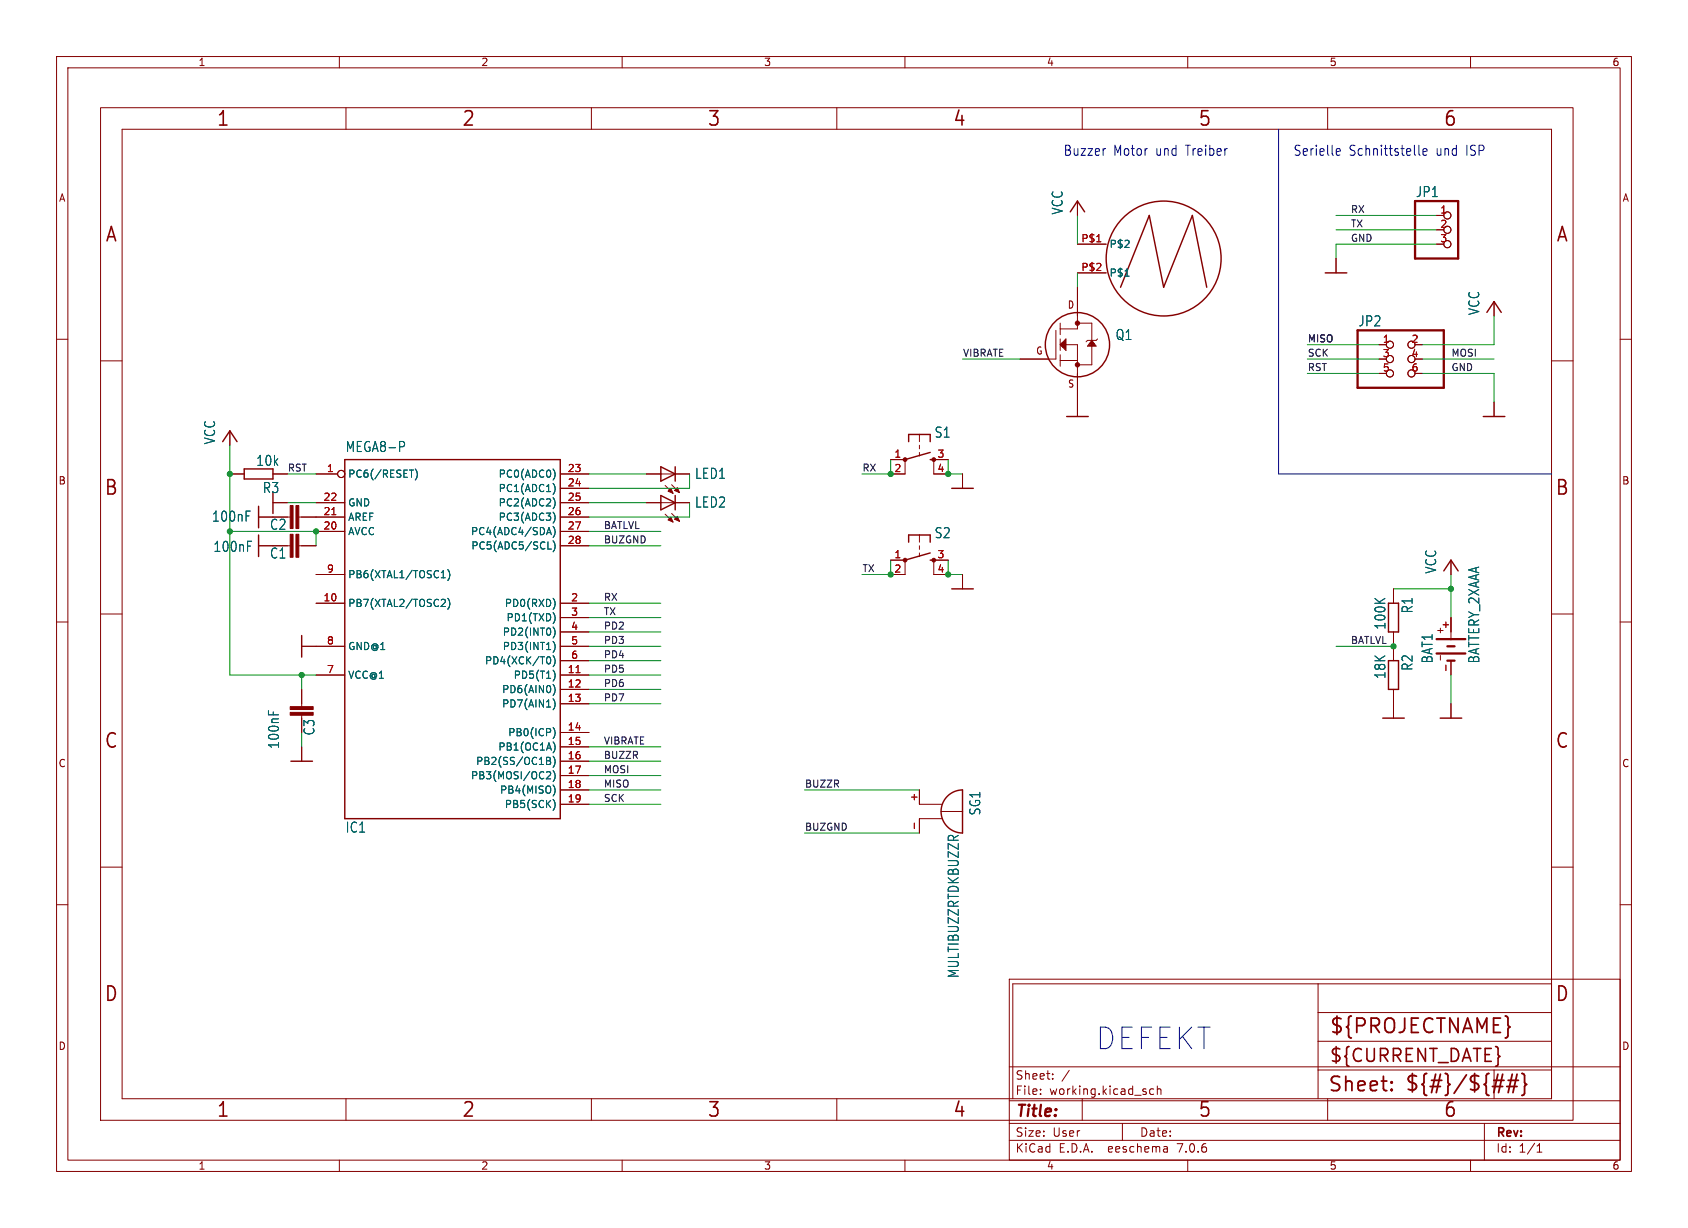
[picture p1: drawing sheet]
<svg xmlns="http://www.w3.org/2000/svg" width="298mm" height="217mm" viewBox="0 0 298 217" stroke-linecap="round" stroke-linejoin="round" font-family="sans-serif">
<g fill="none" stroke="#840000" stroke-width=".18">
<path d="M10 10h278.5v197.2h-278.5zM12 12h274.5v193.2h-274.5zM17.8 19h260.3v179.1h-260.3zM60 10v2M61.2 19v3.9M104.6 19v3.9M110 10v2M148 19v3.9M160 10v2M191.3 19v3.9M210 10v2M234.7 19v3.9"/>
<path d="M260 10v2M21.6 22.9h252.7v171.4h-252.7zM190.5 35.6v2.5M254 38.1h1.3M10 60h2M186.7 58.4v5.1h-6.4M187.5 57.1v2.1M187.5 59.9v2.1M190.5 50.8v7.4h-3M190.5 57.1h2.5v3.1M190.5 43.2h5.1M190.5 48.3h5.1"/>
<path d="M194.1 59.9l-.3 .3h-1.5l-.3 .3M236.2 45.7v2.6M254 43.2h1.3M264.2 53.3v2.6M286.5 60h2M17.8 63.8h3.8M40.6 76.2v2.5M162.6 76.8v1.3M162.6 78.7v.7M187.5 62.7v2.1M187.5 63.8h3M187.5 61l1-1.1v2.1z"/>
<path d="M188 61.2v.3M188.5 61h2v12.7M193 60.2l.8 1h-1.5zM193 61.1v3.4h-2.5M243.8 63.5h1.3M243.8 61h1.3M243.8 66h1.3M250.2 63.5h1.3M250.2 61h1.3M250.2 66h1.3M264.2 71.1v2.6M274.3 63.8h3.8"/>
<path d="M40.6 83.8h2.6M45.7 96.5h5.6M45.7 91.4h2.6M48.3 88.9h2.5M48.3 83.8h2.5M50.8 91.4h.5M52.8 96.5h3.1M52.8 91.4h8.2M55.9 88.9h5.1M55.9 83.8h3.8M55.9 94h5.1M99.1 96.5h5"/>
<path d="M99.1 88.9h5M99.1 91.4h5M99.1 83.8h5M99.1 94h5M99.1 86.4h5M114.3 88.9h7.6M114.3 83.8h7.6M117.6 90.9l1.4 1.4M117.6 85.9l1.4 1.3M118.7 90.8l1.4 1.4M118.7 85.7l1.4 1.4M157.5 81.3h2.5v2.5h-2.5"/>
<path d="M157.5 99.1h2.5v2.5h-2.5M162.6 80v.6M162.6 94.6v1.3M162.6 96.5v.7M162.6 97.8v.6M167.6 81.3h-2.5v2.5h2.5M167.6 99.1h-2.5v2.5h2.5M170.2 83.8v2.6M256.5 99.1v2.5M10 110h2M17.8 108.6h3.8M53.3 114.3h7.7"/>
<path d="M55.9 101.6h5.1M55.9 106.7h5.1M55.9 119.4h5.1M99.1 114.3h5M99.1 106.7h5M99.1 119.4h5M99.1 109.2h5M99.1 111.8h5M99.1 116.8h5M170.2 101.6v2.5M246.4 104.1v2.6M246.4 111.8v5"/>
<path d="M254.7 115.9v.8M256.5 109.2v3.8M256.5 116.8v2.6M274.3 108.6h3.8M286.5 110h2M53.3 121.9v3.1M53.3 126.5v.5M53.3 132.1v2.5M99.1 121.9h5M99.1 124.5h5M99.1 129.5h5M99.1 132.1h5"/>
<path d="M99.1 134.6h5M99.1 137.2h5M99.1 139.7h5M162.6 139.7v2.5h3.9M246.4 121.9v5.1M256.5 124.5v2.5M10 160h2M17.8 153.4h3.8M99.1 142.2h5M166.4 143.5h3.8M166.5 144.8h-3.9v2.5M274.3 153.4h3.8"/>
<path d="M286.5 160h2M178.4 173.2h108.1v32h-108.1zM233 174v20.3M233 179.1h41.3M274.3 174h-95.2v20.3M61.2 194.3v3.8M104.6 194.3v3.8M148 194.3v3.8M178.4 198.7h108.1M178.4 194.7h108.1M178.4 188.7h108.1M184 193.4v.2"/>
<path d="M184 192.6v.2M186.1 190.7v.2M186.1 189.9v.2M189.1 189.3l-1.3 1.9M191.3 194.3v3.8M198.4 198.7v3M204 192.6h-.4l-.3 .2v.5l.1 .2h.6M204.6 192.7l.2-.1h.4l.1 1M204.6 192.1v1.5M233 184.1h41.3M233 189.2h41.3M234.7 194.3v3.8"/>
<path d="M262.5 198.7v6.5M264.2 189.2v5.1M60 205.2v2M110 205.2v2M160 205.2v2M178.4 201.7h108.1M206.3 202.8l.1 1M206.4 203.7l-.1 .1M206.4 203.1l-.1 .1M210 205.2v2M260 205.2v2M271.8 203.8h.8"/>
<path d="M271.8 202.7l.4-.4v1.5"/>
<circle cx="255.9" cy="38.1" r=".63"/>
<circle cx="255.9" cy="40.6" r=".63"/>
<circle cx="255.9" cy="43.2" r=".63"/>
<circle cx="245.7" cy="63.5" r=".63"/>
<circle cx="245.7" cy="66" r=".63"/>
<circle cx="245.7" cy="61" r=".63"/>
<circle cx="249.6" cy="61" r=".63"/>
<circle cx="249.6" cy="63.5" r=".63"/>
<circle cx="249.6" cy="66" r=".63"/>
<circle cx="60.3" cy="83.8" r=".63"/>
</g>
<g fill="#840000" stroke="#840000" stroke-width=".18">
<path d="M118.1 91.9l.5-.5 .4 .9z"/>
<path d="M119.3 91.8l.5-.5 .3 .9z"/>
<path d="M51.3 125h4.1v.5h-4.1z"/>
<path d="M51.3 126h4.1v.5h-4.1z"/>
<path d="M52.3 94.5h.5v4.1h-.5z"/>
<path d="M51.3 94.5h.5v4.1h-.5z"/>
<path d="M52.3 89.4h.5v4.1h-.5z"/>
<path d="M51.3 89.4h.5v4.1h-.5z"/>
<path d="M118.1 86.9l.5-.5 .4 .8z"/>
<path d="M119.3 86.7l.5-.5 .3 .9z"/>
<circle cx="190.5" cy="64.5" r=".38"/>
<circle cx="190.5" cy="57.1" r=".38"/>
<circle cx="160" cy="81.3" r=".33"/>
<circle cx="165.1" cy="81.3" r=".33"/>
<circle cx="160" cy="99.1" r=".33"/>
<circle cx="165.1" cy="99.1" r=".33"/>
</g>
<path d="M188 60.7l-.3 .3 .3 .2" fill="none" stroke="#840000" stroke-width=".51"/>
<path d="M188.1 60.6v.7" fill="none" stroke="#840000" stroke-width=".38"/>
<path d="M188.2 60.5v1M188.3 60.2v1.5M192.5 61.1h1M192.7 60.8h.7l-.4-.3v.3M192.9 60.6l-.1 .1" fill="none" stroke="#840000" stroke-width=".3"/>
<path d="M193 60.2v.3M193 60.8v.3" fill="none" stroke="#840000" stroke-width=".2"/>
<g fill="none" stroke="#840000" stroke-width=".25">
<path d="M189.2 37.5l1.3-1.9 1.3 1.9M198.1 50.8l5.1-12.7 2.5 12.7 5.1-12.7 2.6 12.7M234.3 48.3h3.8M262.9 55.2l1.3-1.9 1.2 1.9M39.4 78.1l1.2-1.9 1.3 1.9M164.5 76.8h-3.8v1.3M188.6 73.7h3.8M262.3 73.7h3.8M43.2 82.9h5.1v1.8h-5.1zM45.7 89.5v3.8M45.7 94.6v3.8M48.3 87v3.8"/>
<path d="M61 81.3h38.1v63.5h-38.1zM116.8 87.6l2.6 1.3-2.6 1.3zM116.8 82.5l2.6 1.3-2.6 1.3zM119.4 82.5v2.6M119.4 87.6v2.6M164.5 80l-4.5 1.3M164.5 94.6h-3.8v1.3M164.5 81.3h.6M164.5 97.8l-4.5 1.3M164.5 99.1h.6M168.3 86.4h3.8M53.3 112.4v3.8"/>
<path d="M168.3 104.1h3.8M245.5 106.7h1.8v5.1h-1.8zM245.5 116.8h1.8v5.1h-1.8zM255.3 101l1.2-1.9 1.3 1.9M51.4 134.6h3.8M244.5 127h3.8M254.6 127h3.8M167.5 140.8a3.8 3.8 0 0 1 2.7-1.1v7.6a3.8 3.8 0 0 1-3.5-2.3 3.8 3.8 0 0 1 .8-4.2z"/>
<circle cx="205.7" cy="45.7" r="10.2"/>
<circle cx="190.5" cy="61" r="5.7"/>
</g>
<path d="M250.2 35.6h7.6v10.1h-7.6zM240 58.4h15.3v10.2h-15.3zM254 115.6h5.1M254 113h5.1M255.9 116.8h1.3M255.9 114.3h1.3" fill="none" stroke="#840000" stroke-width=".41"/>
<path d="M193.9 42.8h.7M58.7 91h.7M101.8 119h.8M255.6 117.6v1M161.7 145.6v.9" fill="none" stroke="#a90000" stroke-width=".18"/>
<g fill="none" stroke="#006464" stroke-width=".18">
<path d="M198.9 48.8h.7M71.2 78.1l.3 .3v.4l-.3 .2M43.5 90.4h.7M43.8 95.7h.7M72.4 83.1h.7M73.4 82.9a1.46 1.46 0 0 1 0 2M96.8 94.2h.6M96.9 97.1h.6M97.1 93.3l.4 1.3M97.8 95.6a1.46 1.46 0 0 1 0 2M97.8 83a1.49 1.49 0 0 1 0 1.8M97.8 85.5a1.49 1.49 0 0 1 0 1.9"/>
<path d="M97.8 88.1a1.49 1.49 0 0 1 0 1.8M97.8 90.6a1.49 1.49 0 0 1 0 1.8M97.8 93.2a1.47 1.47 0 0 1 0 1.8M78 102.2h.7M78.2 106l.4 .1 .1 .3-.7 .9h.7M78.3 101.1l.1-.2v1.3M79.2 105.8a1.46 1.46 0 0 1 0 1.9M79.2 100.7a1.46 1.46 0 0 1 0 2M96.9 116.1a.68 .68 0 0 1 .5 .7 .68 .68 0 0 1-.5 .6M97.8 113.4a1.46 1.46 0 0 1 0 2M97.8 116a1.46 1.46 0 0 1 0 1.9M97.8 118.6a1.49 1.49 0 0 1 0 1.8"/>
<path d="M97.8 110.9a1.47 1.47 0 0 1 0 1.9M98 106.1l.1 .6-.1 .8M98.1 108.9v.8M47.5 125.7v.7M96.6 133.9l.6 .2 .1 .2-.2 .2M96.6 134.5h.5M96.8 136.5h.4l.2 .3-.8 .9h.8M97.1 134.5l.3 .3-.1 .3-.7 .1M97.8 123.6a1.46 1.46 0 0 1 0 1.9M97.8 128.7a1.46 1.46 0 0 1 0 1.9M97.8 131.2a1.46 1.46 0 0 1 0 1.9M97.8 133.7a1.46 1.46 0 0 1 0 2"/>
<path d="M97.8 136.3a1.46 1.46 0 0 1 0 1.9M97.8 121.1a1.47 1.47 0 0 1 0 1.9M97.8 138.9a1.49 1.49 0 0 1 0 1.8M97.8 141.4a1.47 1.47 0 0 1 0 1.9"/>
</g>
<g fill="none" stroke="#840000" stroke-width=".32">
<path d="M246 192.6l.2 .2-.2 .1M246 192.6l-.1 .2 .1 .1M246 191.3v.2M246 192.6v.3M246 191.3l.2 .1-.2 .1M246 191.3l-.1 .1 .1 .1M263.9 192.1h1.8M264.1 191.1h1.8M265.7 190l-.7 3.2M266.4 192.1h1.8M266.6 191.1h1.9M267.4 190l-.8 3.2"/>
<path d="M268.2 190l-.7 3.2M269.1 189.8l.3 .2 .2 .2v1.2l.3 .4-.3 .3v1.3l-.2 .2-.3 .1"/>
</g>
<path d="M195.3 26.3h.2M226.1 22.9v60.9h48.2M236.3 26.4l.5-.1 .1 .1 .1 .3-.7 .2M236.3 27.4h.6M250.9 25.7v1.5l.2 .3M251.6 26.9l.7-.2-.1-.3-.4-.1-.2 .2 .1 .9h.5" fill="none" stroke="#0000c2" stroke-width=".18"/>
<g fill="none" stroke="#009600" stroke-width=".18">
<path d="M190.5 38.1v5.1M236.2 38.1h17.8M190.5 48.3v2.5M236.2 40.6h17.8M254 43.2h-17.8v2.5M264.2 55.9v5.1h-12.7M40.6 78.7v40.7h15.3M170.2 63.5h10.1M231.1 63.5h12.7M231.1 66h12.7M231.1 61h12.7M251.5 63.5h12.7"/>
<path d="M251.5 66h12.7v5.1M40.6 94h15.3v2.5M50.8 88.9h5.1M50.8 83.8h5.1M104.1 94h12.7M104.1 88.9h10.2M104.1 83.8h10.2M104.1 96.5h12.7M121.9 88.9v2.5h-17.8M121.9 83.8v2.6h-17.8M157.5 99.1v2.5h-5.1M157.5 81.3v2.5h-5.1"/>
<path d="M167.6 99.1v2.5h2.6M167.6 81.3v2.5h2.6M53.3 119.4v2.5M104.1 119.4h12.7M104.1 114.3h12.7M104.1 109.2h12.7M104.1 106.7h12.7M104.1 111.8h12.7M104.1 116.8h12.7M236.2 114.3h10.2M246.4 104.1h10.1M256.5 101.6v7.6"/>
<path d="M256.5 119.4v5.1M53.3 129.5v2.6M104.1 124.5h12.7M104.1 121.9h12.7M104.1 139.7h12.7M104.1 134.6h12.7M104.1 132.1h12.7M104.1 137.2h12.7M142.2 139.7h20.4M104.1 142.2h12.7M142.2 147.3h20.4"/>
</g>
<g fill="#009600" stroke="#009600" stroke-width=".18">
<circle cx="157.5" cy="101.6" r=".46"/>
<circle cx="167.6" cy="83.8" r=".46"/>
<circle cx="53.3" cy="119.4" r=".46"/>
<circle cx="40.6" cy="94" r=".46"/>
<circle cx="55.9" cy="94" r=".46"/>
<circle cx="40.6" cy="83.8" r=".46"/>
<circle cx="167.6" cy="101.6" r=".46"/>
<circle cx="256.5" cy="104.1" r=".46"/>
<circle cx="157.5" cy="83.8" r=".46"/>
<circle cx="246.4" cy="114.3" r=".46"/>
</g>
<text font-size="5.3" fill="#0000c2" x="193.5" y="185.9">DEFEKT~{}</text>
<g font-size="3.5" fill="#840000">
<text x="38.2" y="22.7">1</text>
<text x="81.6" y="22.7">2</text>
<text x="125" y="22.7">3</text>
<text x="168.4" y="22.7">4</text>
<text x="211.8" y="22.7">5</text>
<text x="255.1" y="22.7">6</text>
<text x="18.5" y="43.1">A</text>
<text x="275" y="43.1">A</text>
<text x="18.3" y="87.9">B</text>
<text x="274.9" y="87.9">B</text>
<text x="18.3" y="132.7">C</text>
<text x="274.9" y="132.7">C</text>
<text x="18.3" y="177.4">D</text>
<text x="274.9" y="177.4">D</text>
<text x="234.9" y="183.2">${PROJECTNAME}</text>
<text x="38.2" y="197.9">1</text>
<text x="81.6" y="197.9">2</text>
<text x="125" y="197.9">3</text>
<text x="168.4" y="197.9">4</text>
<text x="211.8" y="197.9">5</text>
<text x="234.7" y="193.5">Sheet:</text>
<text x="248.3" y="193.3">${#}/${##}</text>
<text x="255.1" y="197.9">6</text>
</g>
<text font-size="3.2" fill="#840000" x="234.9" y="188.2">${CURRENT_DATE}</text>
<text font-size="2.8" fill="#840000" x="179.4" y="198.1">Title:</text>
<g font-size="2.5" fill="#0000c2">
<text x="188" y="27.7">Buzzer</text>
<text x="196.8" y="27.7">Motor</text>
<text x="204.4" y="27.7">und</text>
<text x="209.8" y="27.7">Treiber</text>
<text x="228.6" y="27.7">Serielle</text>
<text x="238.5" y="27.7">Schnittstelle</text>
<text x="254" y="27.7">und</text>
<text x="259.4" y="27.7">ISP</text>
</g>
<g font-size="2.5" fill="#006464">
<text x="250.2" y="35.1">JP1</text>
<text x="188.1" y="38" transform="rotate(-90 188.1 38)">VCC</text>
<text x="240.1" y="57.9">JP2</text>
<text x="261.8" y="55.8" transform="rotate(-90 261.8 55.8)">VCC</text>
<text x="197.2" y="60.3">Q1</text>
<text x="165.2" y="77.6">S1</text>
<text x="38.2" y="78.7" transform="rotate(-90 38.2 78.7)">VCC</text>
<text x="45.2" y="82.6">10k</text>
<text x="61" y="80.2">MEGA8-P</text>
<text x="46.4" y="87.4">R3</text>
<text x="122.8" y="90">LED2</text>
<text x="122.8" y="84.9">LED1</text>
<text x="37.4" y="92.5">100nF</text>
<text x="165.2" y="95.4">S2</text>
<text x="37.6" y="97.8">100nF</text>
<text x="47.6" y="99">C1</text>
<text x="254.1" y="101.5" transform="rotate(-90 254.1 101.5)">VCC</text>
<text x="245.2" y="111.4" transform="rotate(-90 245.2 111.4)">100K</text>
<text x="250" y="108.6" transform="rotate(-90 250 108.6)">R1</text>
<text x="250" y="118.7" transform="rotate(-90 250 118.7)">R2</text>
<text x="253.5" y="117.4" transform="rotate(-90 253.5 117.4)">BAT1</text>
<text x="261.8" y="117.4" transform="rotate(-90 261.8 117.4)">BATTERY_2XAAA</text>
<text x="245.2" y="120.2" transform="rotate(-90 245.2 120.2)">18K</text>
<text x="49.5" y="132.5" transform="rotate(-90 49.5 132.5)">100nF</text>
<text x="61" y="147.5">IC1</text>
<text x="173.5" y="144.3" transform="rotate(-90 173.5 144.3)">SG1</text>
<text x="169.7" y="173.1" transform="rotate(-90 169.7 173.1)">MULTIBUZZRTDKBUZZR</text>
</g>
<g font-size="2.5" fill="#840000">
<text x="47.6" y="93.9">C2</text>
<text x="55.8" y="130.2" transform="rotate(-90 55.8 130.2)">C3</text>
</g>
<g font-size="2.1" fill="#840000">
<text x="179.4" y="191.1">Sheet:</text>
<text x="179.4" y="193.8">File:</text>
<text x="185.5" y="193.8">working.kicad_sch</text>
<text x="179.4" y="201.2">Size:</text>
<text x="186.1" y="201.2">User</text>
<text x="201.4" y="201.2">Date:</text>
<text x="264.4" y="201.5">Rev:</text>
<text x="179.4" y="204">KiCad</text>
<text x="187.2" y="204">E.D.A.</text>
<text x="196.1" y="204">eeschema</text>
<text x="208.4" y="204">7.0.6</text>
<text x="264.4" y="204">Id:</text>
<text x="268.5" y="204">1/1</text>
</g>
<g font-size="1.8" fill="#840000">
<text x="35" y="11.9">1</text>
<text x="85" y="11.9">2</text>
<text x="135" y="11.9">3</text>
<text x="185" y="11.9">4</text>
<text x="235" y="11.9">5</text>
<text x="285" y="11.9">6</text>
<text x="10.3" y="35.9">A</text>
<text x="286.8" y="35.9">A</text>
<text x="188.7" y="54.8">D</text>
<text x="183.1" y="62.9">G</text>
<text x="188.7" y="68.7">S</text>
<text x="10.3" y="85.9">B</text>
<text x="286.7" y="85.9">B</text>
<text x="255.4" y="112.3" transform="rotate(-90 255.4 112.3)">+</text>
<text x="10.3" y="135.9">C</text>
<text x="286.7" y="135.9">C</text>
<text x="10.3" y="185.9">D</text>
<text x="286.7" y="185.9">D</text>
<text x="35" y="207">1</text>
<text x="85" y="207">2</text>
<text x="135" y="207">3</text>
<text x="185" y="207">4</text>
<text x="235" y="207">5</text>
<text x="285" y="207">6</text>
</g>
<g font-size="1.8" fill="#a90000">
<text x="254.6" y="37.8">1</text>
<text x="254.6" y="40.4">2</text>
<text x="191.1" y="42.9">P$1</text>
<text x="254.6" y="42.9">3</text>
<text x="191.1" y="48">P$2</text>
<text x="244.4" y="60.7">1</text>
<text x="244.4" y="63.2">3</text>
<text x="244.4" y="65.8">5</text>
<text x="249.5" y="60.7">2</text>
<text x="249.5" y="63.2">4</text>
<text x="249.5" y="65.8">6</text>
<text x="57.7" y="83.6">1</text>
<text x="100.3" y="83.6">23</text>
<text x="158" y="81">1</text>
<text x="158" y="83.6">2</text>
<text x="165.7" y="81">3</text>
<text x="165.7" y="83.6">4</text>
<text x="57.1" y="88.6">22</text>
<text x="100.3" y="86.1">24</text>
<text x="100.3" y="88.6">25</text>
<text x="57.1" y="93.7">20</text>
<text x="57.1" y="91.2">21</text>
<text x="100.3" y="91.2">26</text>
<text x="100.3" y="93.7">27</text>
<text x="57.7" y="101.3">9</text>
<text x="100.3" y="96.3">28</text>
<text x="158" y="98.8">1</text>
<text x="158" y="101.3">2</text>
<text x="165.7" y="98.8">3</text>
<text x="165.7" y="101.3">4</text>
<text x="57.1" y="106.4">10</text>
<text x="100.9" y="106.4">2</text>
<text x="100.9" y="109">3</text>
<text x="100.9" y="111.5">4</text>
<text x="256.3" y="111.4" transform="rotate(-90 256.3 111.4)">+</text>
<text x="57.7" y="119.1">7</text>
<text x="57.7" y="114">8</text>
<text x="100.3" y="119.1">11</text>
<text x="100.9" y="114">5</text>
<text x="100.9" y="116.6">6</text>
<text x="100.3" y="121.7">12</text>
<text x="100.3" y="124.2">13</text>
<text x="100.3" y="129.3">14</text>
<text x="100.3" y="131.8">15</text>
<text x="100.3" y="134.4">16</text>
<text x="100.3" y="136.9">17</text>
<text x="100.3" y="139.4">18</text>
<text x="100.3" y="142">19</text>
<text x="162.3" y="141.9" transform="rotate(-90 162.3 141.9)">+</text>
</g>
<g font-size="1.8" fill="#006464">
<text x="196.1" y="44">P$2</text>
<text x="196.1" y="49.1">P$1</text>
<text x="61.5" y="84.7">PC6(/RESET)</text>
<text x="61.5" y="89.8">GND</text>
<text x="88.1" y="84.7">PC0(ADC0)</text>
<text x="88.1" y="87.2">PC1(ADC1)</text>
<text x="88.1" y="89.8">PC2(ADC2)</text>
<text x="61.5" y="94.8">AVCC</text>
<text x="61.5" y="92.3">AREF</text>
<text x="83.2" y="94.8">PC4(ADC4/SDA)</text>
<text x="88.1" y="92.3">PC3(ADC3)</text>
<text x="83.2" y="97.4">PC5(ADC5/SCL)</text>
<text x="61.5" y="107.5">PB7(XTAL2/TOSC2)</text>
<text x="61.5" y="102.5">PB6(XTAL1/TOSC1)</text>
<text x="89.2" y="107.5">PD0(RXD)</text>
<text x="88.8" y="112.6">PD2(INT0)</text>
<text x="89.5" y="110.1">PD1(TXD)</text>
<text x="61.5" y="115.2">GND@1</text>
<text x="85.6" y="117.7">PD4(XCK/T0)</text>
<text x="88.8" y="115.2">PD3(INT1)</text>
<text x="61.5" y="120.2">VCC@1</text>
<text x="88.7" y="122.8">PD6(AIN0)</text>
<text x="88.7" y="125.3">PD7(AIN1)</text>
<text x="90.7" y="120.2">PD5(T1)</text>
<text x="89.8" y="130.4">PB0(ICP)</text>
<text x="84.1" y="135.5">PB2(SS/OC1B)</text>
<text x="88" y="132.9">PB1(OC1A)</text>
<text x="83.2" y="138">PB3(MOSI/OC2)</text>
<text x="88.3" y="140.6">PB4(MISO)</text>
<text x="89.2" y="143.1">PB5(SCK)</text>
</g>
<g font-size="1.7" fill="#0f0f0f">
<text x="238.8" y="37.8">RX</text>
<text x="238.8" y="40.3">TX</text>
<text x="238.8" y="42.8">GND</text>
<text x="170.2" y="63.2">VIBRATE</text>
<text x="231.1" y="60.6">MISO</text>
<text x="231.1" y="65.7">RST</text>
<text x="231.1" y="63.2">SCK</text>
<text x="256.5" y="63.2">MOSI</text>
<text x="256.5" y="65.7">GND</text>
<text x="50.8" y="83.5">RST</text>
<text x="152.4" y="83.5">RX</text>
<text x="106.7" y="93.6">BATLVL</text>
<text x="106.7" y="96.2">BUZGND</text>
<text x="152.4" y="101.3">TX</text>
<text x="106.7" y="106.3">RX</text>
<text x="106.7" y="114">PD3</text>
<text x="106.7" y="108.9">TX</text>
<text x="106.7" y="111.4">PD2</text>
<text x="238.8" y="114">BATLVL</text>
<text x="106.7" y="116.5">PD4</text>
<text x="106.7" y="119">PD5</text>
<text x="106.7" y="121.6">PD6</text>
<text x="106.7" y="124.1">PD7</text>
<text x="106.7" y="131.7">VIBRATE</text>
<text x="106.7" y="134.3">BUZZR</text>
<text x="106.7" y="136.8">MOSI</text>
<text x="106.7" y="141.9">SCK</text>
<text x="106.7" y="139.4">MISO</text>
<text x="142.2" y="139.4">BUZZR</text>
<text x="142.2" y="147">BUZGND</text>
</g>
</svg>
